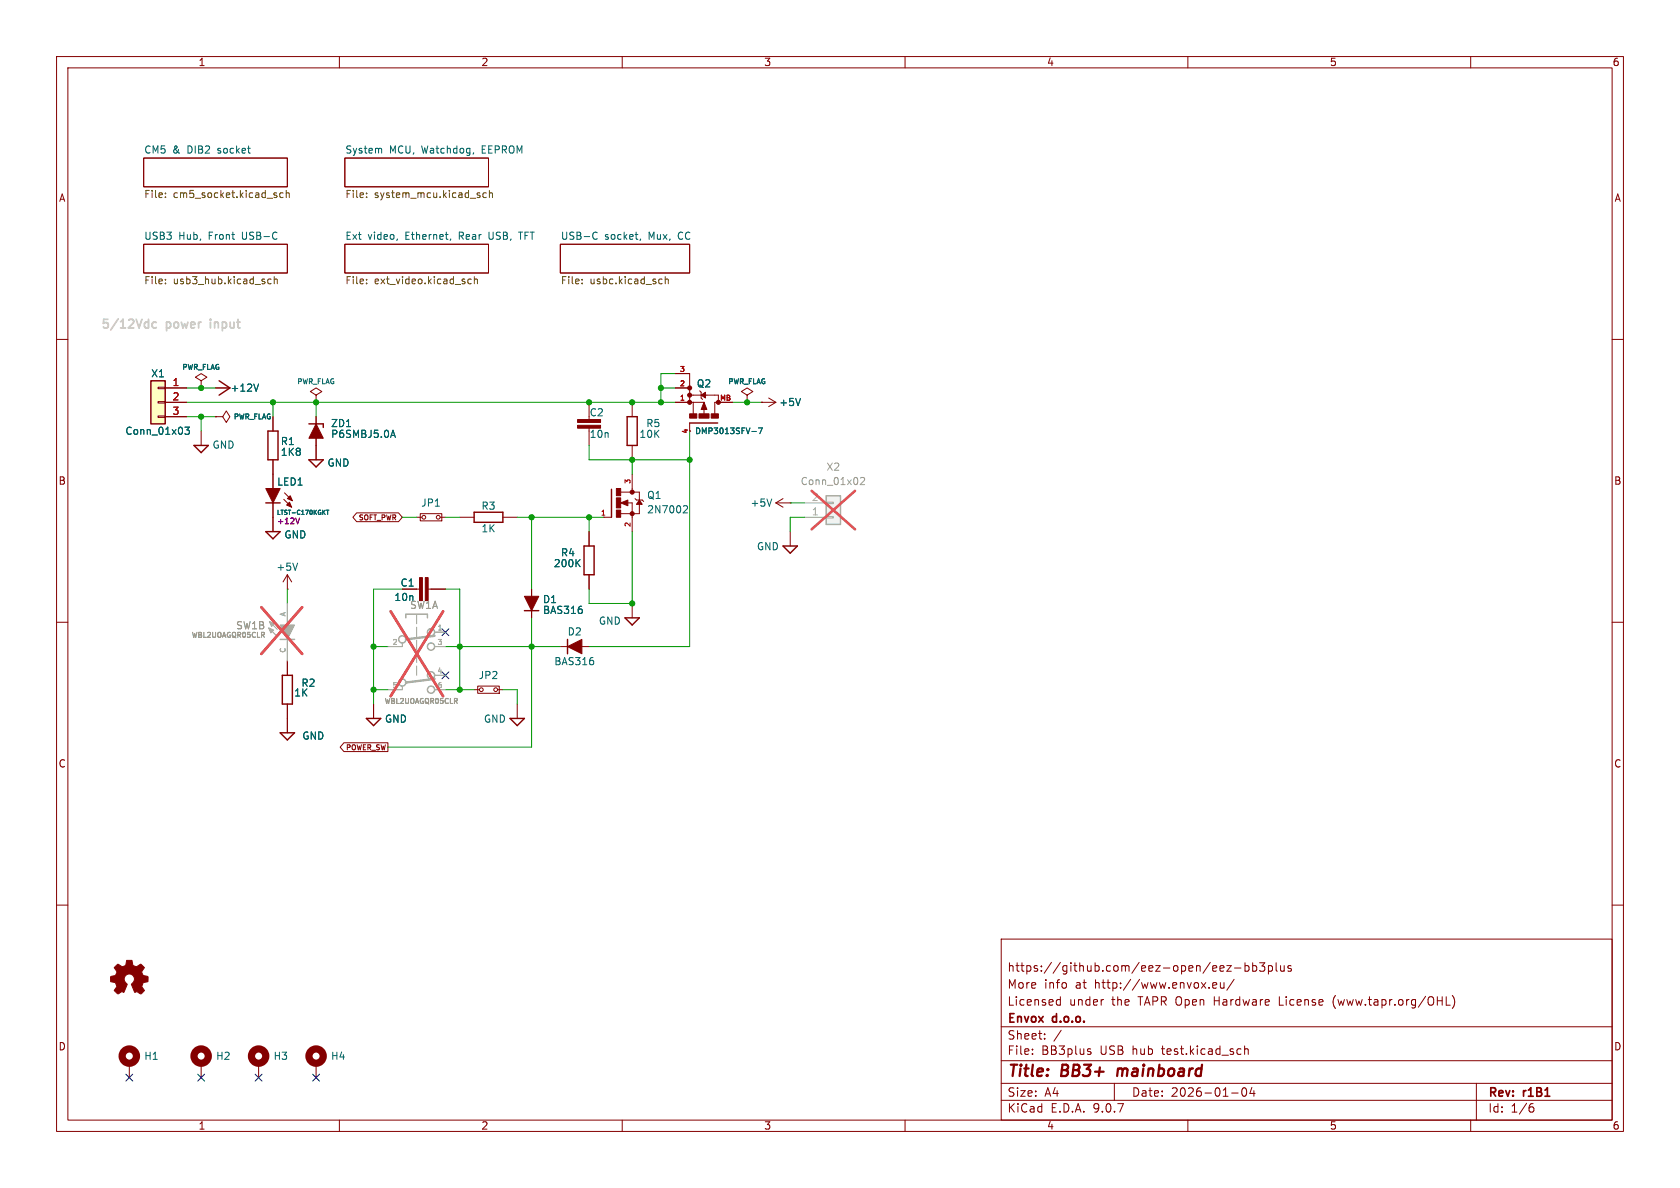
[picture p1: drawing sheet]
<svg xmlns="http://www.w3.org/2000/svg" width="297mm" height="210mm" viewBox="0 0 297 210" stroke-linecap="round" stroke-linejoin="round" font-family="sans-serif">
<g fill="none" stroke="#840000" stroke-width=".18">
<path d="M10 10h277v190h-277zM12 12h273v186h-273zM60 10v2M110 10v2M160 10v2M210 10v2M260 10v2M25.4 27.9h25.4v5.1h-25.4zM61 27.9h25.4v5.1h-25.4zM25.4 43.2h25.4v5.1h-25.4zM61 43.2h25.4v5.1h-25.4zM99.1 43.2h22.8v5.1h-22.8z"/>
<path d="M10 60h2M285 60h2M139.7 94v2.5M10 110h2M71.1 104.1h3.1M75.7 104.1h3M94 104.1v5.1M285 110h2M50.8 127v2.5M10 160h2M177 166h108v32h-108zM186.9 177.6h.6"/>
<path d="M186.9 176.8h.6M187.5 176.2v1.5M195 176.7h.1M214.4 174.2l.7-.1-.1-.3-.4-.1-.2 .2 .1 .7h.5M215.7 173.7l.1 .9 .4 .1 .2-.1M216.4 173.7v1M216.9 170.7h.8l-.8 1h.8M218.2 173.1l-1.3 2M218.2 171.1h1.2M220.1 170.8l.4-.1 .3 .3v.4l-.1 .2h-.6M220.1 170.2v1.5M221.5 170.8l.4-.1 .3 .3v.4l-.2 .2h-.5"/>
<path d="M221.5 170.2v1.5M222.7 170.2h.9l-.5 .6 .4 .1v.7l-.2 .1h-.4l-.2-.1M224.2 170.8l.5-.1 .3 .3v.4l-.2 .2h-.6M224.2 170.7v1.5M225.6 170.2v1.3l.2 .2M226.4 170.7l.1 .9 .3 .1 .2-.1M227 170.7v1M228.2 170.8l-.3-.1-.2 .2v.2l.5 .2v.3h-.5M235.7 176.6v1M255.7 176.2v1.5h.7M256.7 176a1.72 1.72 0 0 1 0 2.3M285 160h2"/>
<path d="M22.9 188v2.5M60 198v2M110 198v2M160 198v2M177 194.5h108M177 191.5h108M177 187.5h108M177 181.5h108M182.5 186.3v.1M182.5 185.5v.1M184.7 183.6v.1M184.7 182.8v.1"/>
<path d="M187.6 182.1l-1.3 2M192.5 185.9l.3 .1 .1 .2-.2 .2h-.3M192.5 185.4l.3 .1M197 191.5v3M210 198v2M217.7 193.2h1.2M219.7 192.4l.2-.1a.81 .81 0 0 1 .6 .6 .81 .81 0 0 1-.3 .8l-.2 .1a.81 .81 0 0 1-.3-1.4zM220 185.5l.2-.1 .4 .1 .1 .9M220 184.9v1.5M221.3 192.2l-.3 1.1h.9M221.7 192.8v1M260 198v2"/>
<path d="M261 191.5v6.5M270.6 195.7h.4l.2 .3-.1 .5-.5 .1M271 195.1l-.4 .1"/>
</g>
<path d="M197.7 188.9l-.2 1.3" fill="none" stroke="#840000" stroke-width=".4"/>
<path d="M67.3 26.2l.2 .2v.7M83.7 27l-.1 .2M70.3 42.2l-.1 .2M79.7 42.2l-.1 .3M91.7 41h.7M105 41.1l.3-.1 .3 .2M105.6 42.2l-.3 .1-.3-.1M113.3 42.2l-.2 .3M102.9 107.8v.5" fill="none" stroke="#006464" stroke-width=".18"/>
<g fill="none" stroke="#725600" stroke-width=".18">
<path d="M29.2 34.8v.1M29.2 34.1v.2M48.9 34.6v.3M50.1 34.1h-.4l-.3 .2 .2 .6h.5M50.6 34.2l.2-.1h.3v.8M50.6 33.7v1.2M64.8 34.1v.2M64.8 34.8v.1M86 34.1h-.4l-.2 .2 .1 .6h.5M86.5 34.2l.2-.1h.3l.1 .8M86.5 33.7v1.2M29.2 49.4v.1"/>
<path d="M29.2 50v.2M47.9 49.4l-.3-.1-.3 .3 .2 .5h.4M48.5 49.4l.2-.1 .3 .1v.8M48.5 48.9v1.3M64.8 50v.2M64.8 49.4v.1M83.3 49.4l-.3-.1-.3 .3 .1 .5h.5M83.9 49.4l.1-.1 .3 .1 .1 .8M83.9 48.9v1.3M102.9 50v.2M102.9 49.4v.1M116.7 49.3l.4 .1"/>
<path d="M117.1 50.1l-.4 .1M117.6 49.4l.2-.1 .3 .1v.8M117.6 48.9v1.3"/>
</g>
<g fill="#840000" stroke="#840000" stroke-width=".18">
<path d="M74.2 102.1h.5v4.1h-.5z"/>
<path d="M75.2 102.1h.5v4.1h-.5z"/>
<path d="M92.7 105.4h2.5l-1.2 2.6z"/>
</g>
<circle cx="22.9" cy="186.7" r="1.27" fill="none" stroke="#840000" stroke-width="1.3"/>
<path d="M138.4 96.5h2.6l-1.3 1.3zM92.7 108h2.5M49.5 129.5h2.6l-1.3 1.3z" fill="none" stroke="#840000" stroke-width=".25"/>
<path d="M26.7 67.3h2.5v7.6h-2.5z" fill="#ffffc2"/>
<g fill="none" stroke="#840000" stroke-width=".25">
<path d="M26.7 67.3h2.5v7.6h-2.5zM34.3 78.7h2.5l-1.2 1.3zM38.7 67.3l1.9 1.3-1.9 1.3M47.4 76.2h1.7v5.1h-1.7zM54.6 74.9h2.5v.7M121.9 74.8h5M47 88.9h2.5M47 94h2.5l-1.2 1.3zM54.6 81.3h2.5l-1.2 1.3zM83.8 90.6h5.1v1.7h-5.1zM103.3 96.5h1.7v5.1h-1.7zM49.9 119.4h1.8v5.1h-1.8z"/>
<path d="M100.3 113v2.6M64.8 127h2.5l-1.3 1.3zM90.2 127h2.5l-1.3 1.3z"/>
</g>
<g fill="none" stroke="#840000" stroke-width=".18">
<path d="M27.9 68.5h1.3v.2h-1.3zM27.9 71h1.3v.2h-1.3zM27.9 73.5h1.3v.3h-1.3zM29.2 68.6h3.8M29.2 71.1h3.8M29.2 73.7h3.8M35.6 67.3l-1.1-.6 1.1-.7 1 .7-1 .6v1.3M35.6 68.6h.1M35.6 76.2v2.5M38.1 73.7h1.3l.6 1 .6-1-.6-1.1-.6 1.1M38.1 73.7h.1M38.1 68.6h2.5"/>
<path d="M48.3 73.7v2.5M55.9 73.7v7.6M119.4 68.6h2.5M119.4 71.1h5.1v2M119.4 66h2.5v5.1M121.9 74.8v1.4M121.9 69.9h5.1M122.6 71.1v2.1M124 69.3v1.1l.2 .2M129.5 71.1h-3.1v2M132.1 69.9l-1-.7 1-.6 1 .6-1 .7v1.2M132.1 71.1h.1"/>
<path d="M134.6 71.1h.1M134.6 71.1h2.6M135.9 70.4l1.3 .7M137.2 71.1l-1.3 .8M48.3 81.3v12.7M50.2 88.3l1.4 1.4M50.3 87.1l1.4 1.4M73.7 91.4h.8M74.3 90.8h3.8v1.3h-3.8zM77.9 91.4h.8M81.3 91.4h2.5M88.9 91.4h2.5"/>
<path d="M104.1 94v2.5M137.2 88.9l1.2 .8M137.2 88.9h2.5M138.4 88.1l-1.2 .8M139.7 88.9h.1M50.8 104.1h.1M50.8 101.6l.8 1.3M50.8 101.6l-.8 1.3M50.8 101.6v2.5M50.8 116.8v2.6M99.1 114.3h5M104.1 101.6v2.5"/>
<path d="M50.8 124.5v2.5M66 124.5v2.5M83.8 121.9h.9M84.5 121.3h3.8v1.3h-3.8zM88 121.9h.9M91.4 124.5v2.5M35.6 188v2.5M45.7 188v2.5M55.9 188v2.5"/>
<circle cx="74.9" cy="91.4" r=".33"/>
<circle cx="77.5" cy="91.4" r=".33"/>
<circle cx="85.1" cy="121.9" r=".33"/>
<circle cx="87.6" cy="121.9" r=".33"/>
</g>
<g fill="none" stroke="#006464" stroke-width=".18">
<path d="M32.7 75.5h.8l-.5 .5 .4 .1v.6l-.2 .1-.5-.1M45.7 67.9l-.4 1.3M69.2 77h.6M69.5 76.1l.4 1.2M132.9 76.3h.8M134.1 75.6h.7l-.5 1.1M141.5 70.4l-.4 1.3M52.6 99.5l-.4 1.3M57.7 90.2h.4M57.9 90.2v.7M102 99.5l.6 .7M102.6 98.9l-.8 .7"/>
<path d="M136.4 88.2l-.4 1.3M104.9 116.8v.6"/>
</g>
<g fill="#840000" stroke="#840000" stroke-width=".18">
<path d="M100.3 114.3l2.6-1.3v2.6z"/>
<path d="M50.8 88.1l.5-.5 .4 .9z"/>
<path d="M50.7 89.3l.5-.5 .4 .9z"/>
<path d="M47 86.4h2.5l-1.2 2.5z"/>
<path d="M125.7 73.2h1.3v.7h-1.3z"/>
<path d="M123.6 73.2h1.7v.7h-1.7z"/>
<path d="M121.9 73.2h1.3v.7h-1.3z"/>
<path d="M124.5 71.1l.5 1.3h-1z"/>
<path d="M124 69.9l.7-.6v1.1z"/>
<path d="M55.9 74.9l1.2 2.6h-2.5z"/>
<circle cx="127" cy="71.1" r=".36"/>
<circle cx="121.9" cy="71.1" r=".36"/>
<circle cx="121.9" cy="69.9" r=".36"/>
<circle cx="121.9" cy="68.6" r=".36"/>
</g>
<path d="M53 91.6l-.4 1" fill="none" stroke="#840084" stroke-width=".18"/>
<g fill="none" stroke="#840000" stroke-width="1.3">
<circle cx="35.6" cy="186.7" r="1.27"/>
<circle cx="45.7" cy="186.7" r="1.27"/>
<circle cx="55.9" cy="186.7" r="1.27"/>
</g>
<g fill="none" stroke="#a1a1a1" stroke-width=".25">
<path d="M49.5 113h2.6M71.8 109.2v-.6h3.8v.6"/>
<circle cx="71.1" cy="113" r=".63"/>
<circle cx="76.2" cy="119.4" r=".63"/>
<circle cx="76.2" cy="111.8" r=".63"/>
<circle cx="76.2" cy="114.3" r=".63"/>
<circle cx="71.1" cy="120.6" r=".63"/>
<circle cx="76.2" cy="121.9" r=".63"/>
</g>
<path d="M47.5 111l1.4 1.4M47.6 109.9l1.4 1.4M50.8 106.7v10.1M71.1 113.7v.6h-2.5M76.8 114.3h1.9M76.8 111.8h1.9M76.8 119.4h1.9M71.1 121.3v.6h-2.5M76.8 121.9h1.9" fill="none" stroke="#a1a1a1" stroke-width=".18"/>
<g fill="#a1a1a1" stroke="#a1a1a1" stroke-width=".18">
<path d="M47.5 111l.9 .4-.5 .5z"/>
<path d="M49.5 110.5h2.6l-1.3 2.5z"/>
<path d="M47.6 109.9l.9 .3-.5 .5z"/>
</g>
<path d="M46.2 107.3l7.2 8.3M53.4 107.3l-7.2 8.3M69.1 108.1l9.2 15M78.3 108.1l-9.2 15" fill="none" stroke="#e65255" stroke-width=".46"/>
<path d="M76.8 112.4l-5 .6M76.8 120l-5 .7" fill="none" stroke="#a1a1a1" stroke-width=".41"/>
<path d="M73.7 108.6v10.8" fill="none" stroke="#a1a1a1" stroke-width=".18" stroke-dasharray="1.7 .6"/>
<path d="M146 87.6h2.6v5.1h-2.6z" fill="#f0f0f0"/>
<path d="M146 87.6h2.6v5.1h-2.6z" fill="none" stroke="#a1a1a1" stroke-width=".25"/>
<path d="M142.2 91.4h3.8M142.2 88.9h3.8M146 91.3h1.3v.3h-1.3zM146 88.8h1.3v.2h-1.3zM50.8 106.7v3.8M50.8 113v3.8M68.6 114.3h2.5M76.8 114.3h1.9M76.8 111.8h1.9M76.8 119.4h1.9M68.6 121.9h2.5M76.8 121.9h1.9" fill="none" stroke="#a1a1a1" stroke-width=".18"/>
<path d="M152.1 84.5l.5-.1 .3 .4-.8 .9h.8" fill="none" stroke="#989898" stroke-width=".18"/>
<path d="M143.5 86.8l7.7 6.8M151.2 86.8l-7.7 6.8M46.2 107.3l7.2 8.3M53.4 107.3l-7.2 8.3M69.1 108.1l9.2 15M78.3 108.1l-9.2 15" fill="none" stroke="#e65255" stroke-width=".46"/>
<g fill="none" stroke="#840000" stroke-width=".18">
<path d="M29.2 68.6h3.8M29.2 71.1h3.8M29.2 73.7h3.8M35.6 68.6h.1M38.1 73.7h.1M38.1 68.6h2.5M48.3 73.7v2.5M55.9 69.9l-1-.7 1-.6 1 .6-1 .7v1.2M55.9 71.1h.1M55.9 73.7v7.6M104.1 71.1v2.6M104.1 75.7v3"/>
<path d="M111.8 71.1v2.6M111.8 78.7v2.6M119.4 68.6h2.5M119.4 71.1h2.5M119.4 66h2.5M127 71.1h2.5M132.1 71.1h.1M134.6 71.1h.1M48.3 81.3v5.1M48.3 88.9v5.1M63.1 90.7h7.4l.6 .7-.6 .8h-7.4l-.7-.8zM104.1 94v2.5"/>
<path d="M106.7 91.4h1.4M109.8 87h3.2v3.8h-3.3M110.9 88.9h.9v5.1M111.8 83.8v3.2M112.3 88.1l.2 .3h1l.3 .2M50.8 116.8v2.6M71.1 104.1h2.6M76.2 104.1h2.5M94 104.1v5.1M104.1 101.6v2.5M111.8 106.7v2.5M50.8 124.5v5"/>
<path d="M60.8 131.3h7.8v1.6h-7.8l-.7-.8zM66 124.5v2.5"/>
</g>
<g fill="#840000" stroke="#840000" stroke-width=".18">
<path d="M20.5 170.7a.39 .39 0 0 1 .3-.3 .39 .39 0 0 1 .4 .3 .64 .64 0 0 0 .7 .1 .64 .64 0 0 0 .4-.6l.1-.4h.9l.1 .4a.69 .69 0 0 0 .5 .6 .69 .69 0 0 0 .8-.2l.2-.2 .6 .7-.2 .3a.67 .67 0 0 0-.2 .8 .67 .67 0 0 0 .8 .4l.3 .1v.8l-.4 .1a.72 .72 0 0 0-.8 .8l.5 .7-.2 .3a.41 .41 0 0 1-.3 .3 .41 .41 0 0 1-.5-.2l-.3-.2-.4 .1-.6-1.4a.95 .95 0 0 0 .4-1.5 .95 .95 0 0 0-1.5 0 .95 .95 0 0 0 .4 1.5l-.6 1.4a.6 .6 0 0 0-.9 .3h-.2l-.6-.6 .5-.7a.7 .7 0 0 0-.7-.8l-.4-.1-.1-.8 .3-.1a.7 .7 0 0 0 .7-.4 .7 .7 0 0 0-.1-.8l-.2-.3z"/>
<path d="M109 86.4h.7v1.2h-.7z"/>
<path d="M109 88h.7v1.8h-.7z"/>
<path d="M109 90.2h.7v1.2h-.7z"/>
<path d="M109.7 88.9l1.3-.5v1z"/>
<path d="M113 88.4l.5 .8h-1z"/>
<path d="M102.1 74.2h4.1v.5h-4.1z"/>
<path d="M102.1 75.2h4.1v.5h-4.1z"/>
<circle cx="111.8" cy="87" r=".36"/>
<circle cx="111.8" cy="90.8" r=".36"/>
</g>
<path d="M110.9 73.7h1.7v5h-1.7zM108.1 86.5v4.9M110.5 109.2h2.5l-1.2 1.3z" fill="none" stroke="#840000" stroke-width=".25"/>
<g fill="none" stroke="#006464" stroke-width=".18">
<path d="M32.7 75.5h.8l-.5 .5 .4 .1v.6l-.2 .1-.5-.1M45.7 67.9l-.4 1.3M69.2 77h.6M69.5 76.1l.4 1.2M132.9 76.3h.8M134.1 75.6h.7l-.5 1.1M141.5 70.4l-.4 1.3M57.7 90.2h.4M57.9 90.2v.7M102 99.5l.6 .7M102.6 98.9l-.8 .7M121 89.4l.4 .1 .1 .3-.7 .9h.7"/>
<path d="M102.9 107.8v.5"/>
</g>
<g fill="none" stroke="#009600" stroke-width=".18">
<path d="M33 68.6h5.1M33 73.7h5.1M33 71.1h86.4M35.6 73.7v2.5M48.3 71.1v2.6M55.9 71.1v2.6M104.1 78.7v2.6h17.8M116.8 68.6h2.6M119.4 66h-2.6v5.1M121.9 76.2v38.1h-17.8M129.5 71.1h5.1M71.1 91.4h2.6"/>
<path d="M78.7 91.4h2.6M91.4 91.4h15.3M94 91.4v12.7M104.1 91.4v2.6M111.8 81.3v2.5M111.8 94v12.7h-7.7v-2.6M139.7 88.9h2.5M142.2 91.4h-2.5v2.6M50.8 104.1v2.6M66 114.3h2.6M71.1 104.1h-5.1v20.4M78.7 104.1h2.6v17.8"/>
<path d="M78.7 114.3h20.4M94 109.2v22.9h-25.4M66 121.9h2.6M78.7 121.9h5.1M88.9 121.9h2.5v2.6"/>
</g>
<path d="M78.1 111.2l1.2 1.2M78.1 118.8l1.2 1.2M79.3 111.2l-1.2 1.2M79.3 118.8l-1.2 1.2M22.3 189.9l1.2 1.2M23.5 189.9l-1.2 1.2M35 189.9l1.2 1.2M36.2 189.9l-1.2 1.2M45.1 189.9l1.2 1.2M46.3 189.9l-1.2 1.2M55.3 189.9l1.2 1.2M56.5 189.9l-1.2 1.2" fill="none" stroke="#000084" stroke-width=".18"/>
<path d="M27.6 57h-.4l-.3 .2v.5l.2 .2h.5M37.2 56.4v.2M37.2 57v1" fill="none" stroke="#c2c2c2" stroke-width=".3"/>
<path d="M53 91.6l-.4 1" fill="none" stroke="#840084" stroke-width=".18"/>
<g fill="#009600" stroke="#009600" stroke-width=".18">
<circle cx="94" cy="91.4" r=".46"/>
<circle cx="55.9" cy="71.1" r=".46"/>
<circle cx="104.1" cy="71.1" r=".46"/>
<circle cx="48.3" cy="71.1" r=".46"/>
<circle cx="81.3" cy="114.3" r=".46"/>
<circle cx="35.6" cy="73.7" r=".46"/>
<circle cx="35.6" cy="68.6" r=".46"/>
<circle cx="132.1" cy="71.1" r=".46"/>
<circle cx="121.9" cy="81.3" r=".46"/>
<circle cx="111.8" cy="71.1" r=".46"/>
<circle cx="104.1" cy="91.4" r=".46"/>
<circle cx="111.8" cy="81.3" r=".46"/>
<circle cx="111.8" cy="106.7" r=".46"/>
<circle cx="116.8" cy="71.1" r=".46"/>
<circle cx="116.8" cy="68.6" r=".46"/>
<circle cx="66" cy="121.9" r=".46"/>
<circle cx="81.3" cy="121.9" r=".46"/>
<circle cx="94" cy="114.3" r=".46"/>
<circle cx="66" cy="114.3" r=".46"/>
</g>
<g font-size="2.8" fill="#840000">
<text x="178" y="190.9">Title:</text>
<text x="187.7" y="190.9">BB3+</text>
<text x="198.4" y="190.9">mainboard</text>
</g>
<g font-size="2.1" fill="#c2c2c2">
<text x="17.8" y="58.2">5/12Vdc</text>
<text x="29.5" y="58.2">power</text>
<text x="37.9" y="58.2">input</text>
</g>
<g font-size="2.1" fill="#840000">
<text x="178" y="172">https://github.com/eez-open/eez-bb3plus</text>
<text x="178" y="178">Licensed</text>
<text x="178" y="175">More</text>
<text x="184.6" y="175">info</text>
<text x="189" y="178">under</text>
<text x="190.2" y="175">at</text>
<text x="193.7" y="175">http://www.envox.eu/</text>
<text x="196.6" y="178">the</text>
<text x="201.4" y="178">TAPR Open</text>
<text x="215" y="178">Hardware</text>
<text x="226.7" y="178">License</text>
<text x="236.3" y="178">(www.tapr.org/OHL)</text>
<text x="178" y="184">Sheet:</text>
<text x="178" y="181.2">Envox</text>
<text x="186.2" y="181.2">d.o.o.</text>
<text x="178" y="186.7">File:</text>
<text x="184.1" y="186.7">BB3plus</text>
<text x="194.5" y="186.7">USB</text>
<text x="200.3" y="186.7">hub</text>
<text x="205.7" y="186.7">test.kicad_sch</text>
<text x="178" y="196.9">KiCad</text>
<text x="178" y="194.1">Size:</text>
<text x="184.7" y="194.1">A4</text>
<text x="185.7" y="196.9">E.D.A.</text>
<text x="193.3" y="196.9">9.0.7</text>
<text x="200" y="194.1">Date:</text>
<text x="207" y="194.1">2026-01-04</text>
<text x="263" y="194.3">Rev:</text>
<text x="263" y="196.9">Id:</text>
<text x="267.1" y="196.9">1/6</text>
<text x="269.4" y="194.3">r1B1</text>
</g>
<g font-size="1.8" fill="#840000">
<text x="35" y="11.9">1</text>
<text x="85" y="11.9">2</text>
<text x="135" y="11.9">3</text>
<text x="185" y="11.9">4</text>
<text x="235" y="11.9">5</text>
<text x="285" y="11.9">6</text>
<text x="10.3" y="35.9">A</text>
<text x="285.3" y="35.9">A</text>
<text x="10.3" y="85.9">B</text>
<text x="285.3" y="85.9">B</text>
<text x="10.3" y="135.9">C</text>
<text x="285.3" y="135.9">C</text>
<text x="10.3" y="185.9">D</text>
<text x="285.3" y="185.9">D</text>
<text x="35" y="199.9">1</text>
<text x="85" y="199.9">2</text>
<text x="135" y="199.9">3</text>
<text x="185" y="199.9">4</text>
<text x="235" y="199.9">5</text>
<text x="285" y="199.9">6</text>
</g>
<g font-size="1.8" fill="#006464">
<text x="25.4" y="27.2">CM5</text>
<text x="30.5" y="27.2">&amp;</text>
<text x="33.2" y="27.2">DIB2</text>
<text x="38.8" y="27.2">socket</text>
<text x="61" y="27.2">System</text>
<text x="68.8" y="27.2">MCU,</text>
<text x="74.7" y="27.2">Watchdog,</text>
<text x="85.5" y="27.2">EEPROM</text>
<text x="25.4" y="42.5">USB3</text>
<text x="31.6" y="42.5">Hub,</text>
<text x="37" y="42.5">Front</text>
<text x="43.1" y="42.5">USB-C</text>
<text x="61" y="42.5">Ext</text>
<text x="65" y="42.5">video,</text>
<text x="71.8" y="42.5">Ethernet,</text>
<text x="81.4" y="42.5">Rear</text>
<text x="86.9" y="42.5">USB,</text>
<text x="92.5" y="42.5">TFT</text>
<text x="99.1" y="42.5">USB-C</text>
<text x="106.9" y="42.5">socket,</text>
<text x="114.8" y="42.5">Mux,</text>
<text x="120.2" y="42.5">CC</text>
<text x="26.6" y="66.9">X1</text>
<text x="40.6" y="69.4">+12V</text>
<text x="123.1" y="68.7">Q2</text>
<text x="137.7" y="72">+5V</text>
<text x="22.1" y="77.1">Conn_01x03</text>
<text x="58.4" y="75.7">ZD1</text>
<text x="58.4" y="77.6">P6SMBJ5.0A</text>
<text x="104.1" y="73.8">C2</text>
<text x="104.1" y="77.6">10n</text>
<text x="112.9" y="77.6">10K</text>
<text x="114.1" y="75.7">R5</text>
<text x="37.5" y="79.5">GND</text>
<text x="49.5" y="78.9">R1</text>
<text x="49.5" y="80.8">1K8</text>
<text x="57.8" y="82.7">GND</text>
<text x="48.9" y="86">LED1</text>
<text x="74.4" y="89.8">JP1</text>
<text x="114.3" y="88.4">Q1</text>
<text x="132.6" y="89.8">+5V</text>
<text x="50.2" y="95.4">GND</text>
<text x="85" y="90.3">R3</text>
<text x="85" y="94.3">1K</text>
<text x="114.3" y="90.9">2N7002</text>
<text x="48.8" y="101.1">+5V</text>
<text x="97.8" y="100.5">200K</text>
<text x="99.1" y="98.6">R4</text>
<text x="133.7" y="97.5">GND</text>
<text x="70.7" y="103.9">C1</text>
<text x="95.9" y="106.8">D1</text>
<text x="95.9" y="108.7">BAS316</text>
<text x="100.3" y="112.5">D2</text>
<text x="105.8" y="110.6">GND</text>
<text x="97.9" y="117.8">BAS316</text>
<text x="51.9" y="123.3">1K</text>
<text x="53.2" y="121.6">R2</text>
<text x="84.5" y="120.2">JP2</text>
<text x="53.3" y="130.9">GND</text>
<text x="68" y="128">GND</text>
<text x="85.5" y="128">GND</text>
<text x="25.4" y="187.6">H1</text>
<text x="38.1" y="187.6">H2</text>
<text x="48.3" y="187.6">H3</text>
<text x="58.4" y="187.6">H4</text>
</g>
<g font-size="1.8" fill="#725600">
<text x="25.4" y="35.3">File:</text>
<text x="30.6" y="35.3">cm5_socket.kicad_sch</text>
<text x="61" y="35.3">File:</text>
<text x="66.2" y="35.3">system_mcu.kicad_sch</text>
<text x="25.4" y="50.6">File:</text>
<text x="30.6" y="50.6">usb3_hub.kicad_sch</text>
<text x="61" y="50.6">File:</text>
<text x="66.2" y="50.6">ext_video.kicad_sch</text>
<text x="99.1" y="50.6">File:</text>
<text x="104.3" y="50.6">usbc.kicad_sch</text>
</g>
<g font-size="1.8" fill="#a90000">
<text x="30.4" y="68.3">1</text>
<text x="30.4" y="70.9">2</text>
<text x="30.4" y="73.4">3</text>
</g>
<g font-size="1.8" fill="#989898">
<text x="146" y="83.4">X2</text>
<text x="141.4" y="86">Conn_01x02</text>
<text x="69.6" y="106.4">10n</text>
<text x="72.4" y="107.8">SW1A</text>
<text x="41.6" y="111.4">SW1B</text>
</g>
<g font-size="1.8" fill="#aaa">
<text x="143.4" y="88.6">2</text>
<text x="143.4" y="91.2">1</text>
</g>
<text font-size="1.4" fill="#006464" x="122.8" y="76.9">DMP3013SFV-7</text>
<text font-size="1.4" fill="#840084" x="48.9" y="92.9">+12V</text>
<g font-size="1.2" fill="#006464">
<text x="32.1" y="65.6">PWR_FLAG</text>
<text x="52.4" y="68.1">PWR_FLAG</text>
<text x="128.6" y="68.1">PWR_FLAG</text>
<text x="41.2" y="74.3">PWR_FLAG</text>
</g>
<g font-size="1.2" fill="#a90000">
<text x="120.1" y="65.8">3</text>
<text x="120.1" y="70.9">1</text>
<text x="120.1" y="68.3">2</text>
<text x="127.2" y="70.9">MB</text>
<text x="121.7" y="76.8" transform="rotate(-90 121.7 76.8)">4</text>
<text x="111.5" y="85.7" transform="rotate(-90 111.5 85.7)">3</text>
<text x="106.1" y="91.2">1</text>
<text x="111.5" y="93.3" transform="rotate(-90 111.5 93.3)">2</text>
</g>
<g font-size="1.2" fill="#840000">
<text x="63.3" y="92.2">SOFT_PWR</text>
<text x="61" y="132.8">POWER_SW</text>
</g>
<g font-size="1.2" fill="#989898">
<text x="33.8" y="112.9">WBL2UOAGQR05CLR</text>
<text x="67.9" y="124.6">WBL2UOAGQR05CLR</text>
</g>
<g font-size="1.2" fill="#aaa">
<text x="50.5" y="109.1" transform="rotate(-90 50.5 109.1)">A</text>
<text x="77.2" y="111.5">1</text>
<text x="50.5" y="115.5" transform="rotate(-90 50.5 115.5)">C</text>
<text x="69.3" y="114">2</text>
<text x="77.2" y="114">3</text>
<text x="77.2" y="119.1">4</text>
<text x="69.3" y="121.7">5</text>
<text x="77.2" y="121.7">6</text>
</g>
<text font-size="1.1" fill="#006464" x="48.8" y="91.2">LTST-C170KGKT</text>
</svg>
